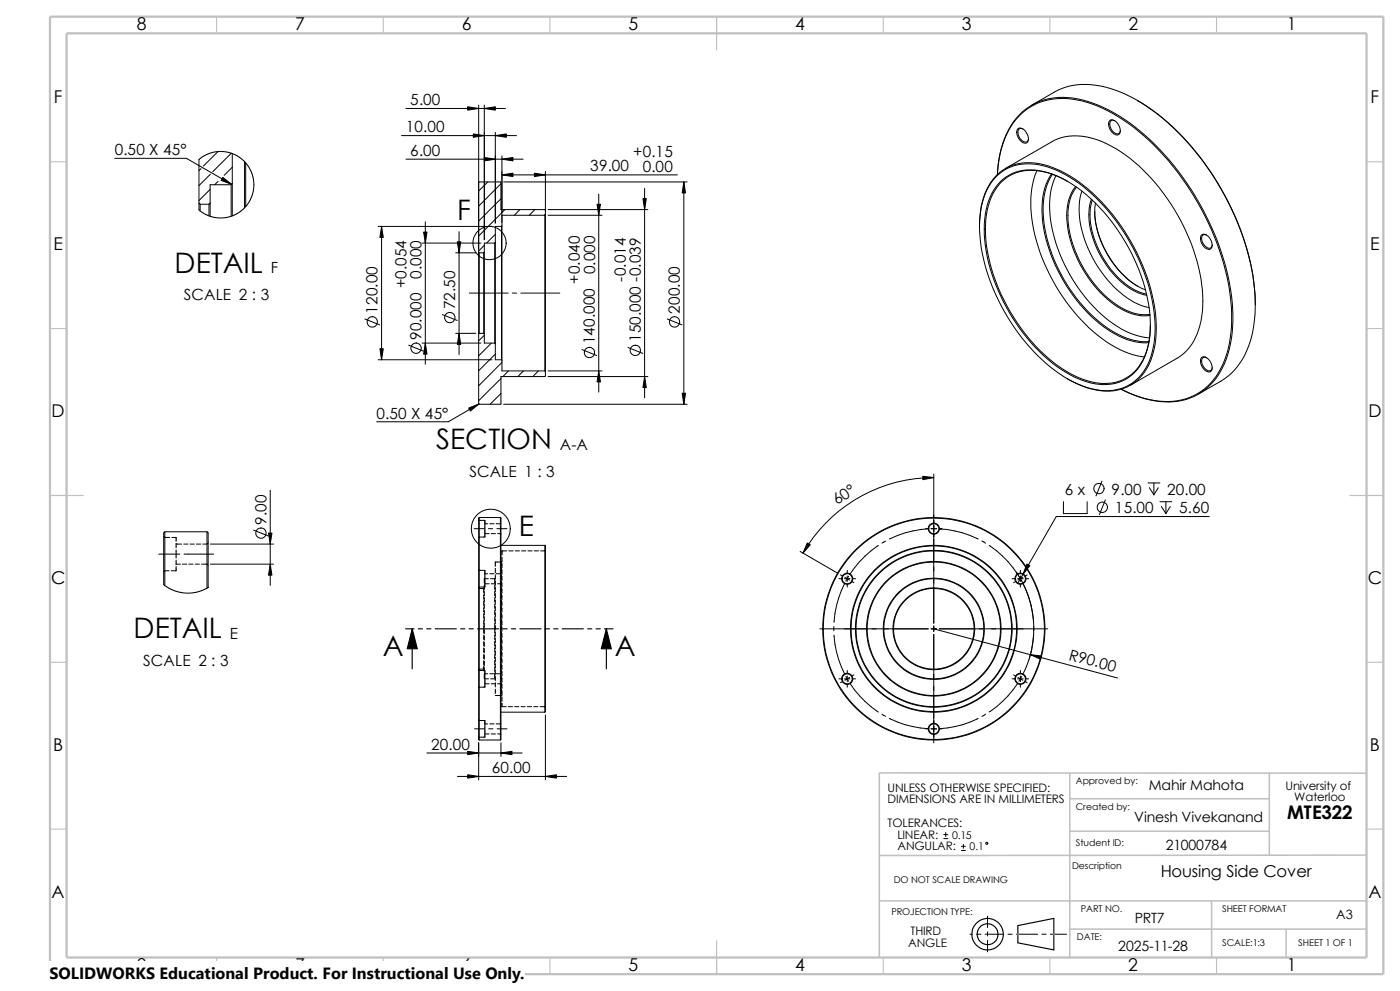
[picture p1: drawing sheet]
<svg xmlns="http://www.w3.org/2000/svg" width="420mm" height="297mm" viewBox="0 0 420 297" stroke-linecap="round" stroke-linejoin="round" font-family="sans-serif">
<g fill="none" stroke="#c0c0c0" stroke-width=".34">
<path d="M65 5v5M115 5v5M165 5v5M215 5v10M265 5v5M315 5v5M365 5v5M15 48.5h5M410 48.5h5M15 98.5h5M410 98.5h5M15 148.5h10"/>
<path d="M405 148.5h10M15 198.5h5M410 198.5h5M15 248.5h5M410 248.5h5M65 287v5M115 287v5M165 287v5M215 282v10M265 287v5M315 287v5M365 287v5"/>
</g>
<path d="M320.9 239.4h59.9M320.9 231.7v55.3M380.8 231.7v24.6M410 231.7l-146.2-.1v55.4M320.9 249.1h59.9M410 256.3l-146.2 .1M263.8 270h146.2M320.9 278.5h89.1M363.5 270v17M385.8 278.5v8.5" fill="none" stroke="#c0c0c0" stroke-width=".47"/>
<path d="M15 5h400v287h-400zM20 10h390v277h-390z" fill="none" stroke="#c0c0c0" stroke-width=".68" stroke-linecap="butt"/>
<g fill="none" stroke="#000" stroke-width=".3">
<path d="M121.8 32.5h29.8M143.6 31.5v44.1M145.3 31.5v40.3M148.6 39.7v27.1M305.3 38.7a1.96 1.96 0 0 1 2.8 1.4 1.74 1.74 0 0 1-.5 2.8 3.3 3.3 0 0 1-2.3-4.2zM306.9 38.7a1.05 1.05 0 0 0-1.3 .1 1.05 1.05 0 0 0-.2 1.2 2.48 2.48 0 0 0 2.7 2.5l.4-.9M309.5 31.5l6.7-3.9a21.3 21.3 0 0 1 18.4-.6 58 58 0 0 1 24.3 18.8 79.2 79.2 0 0 1 17.6 42.8 33.1 33.1 0 0 1-4.5 20.2l-2.6 3-1.9 1.7-8 4.6M332.9 36.2a1.96 1.96 0 0 1 2.8 1.4 1.74 1.74 0 0 1-.6 2.9 3.3 3.3 0 0 1-2.2-4.3zM334.4 36.2a1.05 1.05 0 0 0-1.2 .1 1.05 1.05 0 0 0-.2 1.3 2.48 2.48 0 0 0 2.7 2.4l.4-.9M341.2 30.1a72.8 72.8 0 0 1 27.3 30.5 69 69 0 0 1 8.1 30.8M34.4 47.5h21.5l13.6 7.7M59.7 47.8l1.5-1.1 2-.9 2-.4h2l1.9 .4 1.9 .8 1.6 1.1 1.3 1.3 1 1.5 .8 2 .5 3.4-.3 1.9-.8 2.1-1.1 1.7-1.3 1.3-2.8 1.7-2.9 .7h-2l-1.8-.4-1.7-.7-1.8-1.3z"/>
<path d="M60.3 50.5l-.6 .6M63 56.8l-3.3 3.3M63.1 52.2l-3.4 3.4M65.4 45.4l-4.4 4.4M65.4 54.4l-1 1M69.3 55.4h-6.3v5.5M69.3 55.4v9.4M69.4 45.9l-5.6 5.5M69.7 55v9.7M69.7 50.1l-2.4 2.4M69.7 55l-.4 .4M69.7 46v9"/>
<path d="M73.4 48.4v13.9M73.7 48.8v13.1M120.5 40.6h34.4M121.8 47.7h35.1M143.6 54.7l.2-.2h6.3l.2 .2v8.1h13.1l.2 .2M146.3 54.5l-2.7 2.7M150.3 55.1l-6.7 6.7M150.3 59.6l-6.7 6.7M150.6 46.7v21M150.6 52.4h52.6M151.1 54.5h55M163.6 51.4v12.9"/>
<path d="M179.6 58.2v59.3M193.4 56.5v62.7M205.1 54.5v66.7M298.7 53.1a14.5 14.5 0 0 1 15.5-3.1 43.6 43.6 0 0 1 20.7 16.3 55.9 55.9 0 0 1 11.6 33.5 19 19 0 0 1-6.5 14.8 15.1 15.1 0 0 1-13.8 1.6 44.1 44.1 0 0 1-20.7-16.4 57.2 57.2 0 0 1-11.7-31.9 21.4 21.4 0 0 1 4.9-14.8zM300.2 54.4a13.6 13.6 0 0 1 14.1-2.7 38.8 38.8 0 0 1 18 13.2 54.2 54.2 0 0 1 12.8 32.6 19.8 19.8 0 0 1-4.9 14.3 13.2 13.2 0 0 1-12.8 3 36.9 36.9 0 0 1-18.1-12.1 56.6 56.6 0 0 1-14-32.4 20.8 20.8 0 0 1 4.9-15.9zM301.6 50.5l14-8a16.8 16.8 0 0 1 15.3 .1 49.2 49.2 0 0 1 21.4 20.3 52.2 52.2 0 0 1 8.4 30.4 17.9 17.9 0 0 1-7.4 14l-14.2 8.2M311.1 51.1a30.1 30.1 0 0 0-.6 19.4 56.7 56.7 0 0 0 21.5 32 25.9 25.9 0 0 0 11.3 4.5M315.4 52.1a20.1 20.1 0 0 0-2.7 13.6 48.1 48.1 0 0 0 20.7 33.8 19.2 19.2 0 0 0 11.2 3.2M315.7 52.2a20.6 20.6 0 0 0-2.6 14.2 47.7 47.7 0 0 0 20.1 32.6 18.8 18.8 0 0 0 11.5 3.4M316.8 52.6a26.4 26.4 0 0 0-.4 18.9 47.2 47.2 0 0 0 20 27.1 20.3 20.3 0 0 0 8.4 2.7M320.3 54.4a20.3 20.3 0 0 0-14.1-3 13.1 13.1 0 0 0-9.7 10.3 37 37 0 0 0 1.9 21.8 54.9 54.9 0 0 0 21.3 27.7 19.9 19.9 0 0 0 16 3.1 14.6 14.6 0 0 0 9.1-12.7l.3-4.2M322.7 55.9a15.5 15.5 0 0 0-2.4 12.6 35.8 35.8 0 0 0 16.1 24.1 13.4 13.4 0 0 0 8.6 1.9"/>
<path d="M323 56.1a15.2 15.2 0 0 0-2.3 12.4 35.5 35.5 0 0 0 16.1 24 12.7 12.7 0 0 0 8.2 1.7M324.6 57.3a24.5 24.5 0 0 0 1.9 17.4 33 33 0 0 0 14.7 16.4l3.5 1.1M327.4 59.7a20.6 20.6 0 0 0 2 15.5 26.2 26.2 0 0 0 11.9 12.5l2.7 .8M327.7 60a20 20 0 0 0 2 15.1 23.3 23.3 0 0 0 13.6 12.9l.7 .2M59.7 60.9l.3 .3M60 61.2v2M60 61.2h2.7M62.7 61.2v3.5M63 60.9l-.3 .3M63 60.9v3.9M113.5 67.9h34.1M114.5 67.9v39.9"/>
<path d="M126.6 72.9h17.7M127.6 66.5v42.7M136.7 75.8h6M137.7 69.4v36.9M143.6 75.6l.2 .2M143.6 75.6v24.5M143.8 75.8h1.3M143.8 75.8v24.1M145.1 75.8v24.1M145.3 73.5l-1.7 1.7M145.3 75.6l-.2 .2M145.3 75.6v24.5"/>
<path d="M148.4 72.9h-3.1v2.7M148.4 72.9v29.9M148.6 70.2l-2.6 2.7M148.6 72.7l-.2 .2M148.6 72.7v30.3M150.5 67.9v39.9M150.5 67.9h-1.9v4.8M150.6 64.5h12.8M150.6 67.7l-.1 .2M150.6 67.7v40.3M151.5 62.8l-7.9 7.9M156 62.8l-1.7 1.7"/>
<path d="M160.4 62.8l-1.6 1.7M163.4 64.5v46.7M163.6 64.2l-.3 .3M163.6 64.3l-.2 .2M163.6 64.3v47M164.4 62.8h30M164.4 64.5h16.2M293.8 67.9a21.9 21.9 0 0 1 4.9-15.1 14.5 14.5 0 0 1 15.6-3.1 44.3 44.3 0 0 1 20.9 16.4 57.2 57.2 0 0 1 11.7 32.2 20.9 20.9 0 0 1-5.7 15.7 14.9 14.9 0 0 1-14.8 2.3l-2.6-1-3.6-1.8M328.4 63.5a29 29 0 0 0 12.9 22.3M328.6 60.9a25.5 25.5 0 0 0 6.1 19 20.6 20.6 0 0 0 8.9 7M360.4 70.4a2.3 2.3 0 0 1 3 1.9 1.54 1.54 0 0 1-.7 2.5 3.3 3.3 0 0 1-2.3-4.4zM362 70.5a1.04 1.04 0 0 0-1.3 .1 1.04 1.04 0 0 0-.2 1.2 2.91 2.91 0 0 0 2.5 2.6l.4-.3 .2-.7"/>
<path d="M109.4 95.6l4.5 1.8M132.7 94.3l4.5 1.8M136.7 99.9h6M140.8 87.8h11.6M143.8 99.9l-.2 .2M143.8 99.9h1.3M145.1 99.9l.2 .2M153.7 87.8h1.3M156.3 87.8h11.6M200.2 95.6l4.4 1.8M113.5 107.8h34.1M122.6 103.5l4.4 1.7"/>
<path d="M126.6 102.8h17.7M143.6 100.1v20.9l.2 .2 6.5-.2v-8.1h13.1l.2-1.6M145.3 100.1v2.7h3.1M145.3 100.5l-1.7 1.7M147.4 102.8l-3.8 3.8M148.4 102.8l.2 .2M148.6 103v4.8h1.9M148.6 106.1l-5 5M150.3 113.5l-6.7 6.6M150.3 117.9l-3.3 3.3M150.5 107.8l.1 .2M150.6 108v3.2h12.8"/>
<path d="M150.6 108.6l-7 7M152.5 111.2l-1.6 1.7M157 111.2l-1.6 1.7M161.5 111.2l-1.6 1.7M163.4 111.2l.2 .1M164.4 112.9h30M164.4 111.2h16.2M174.6 104.8l4.4 1.8M188.4 104.1l4.4 1.8M336.3 116.6a26.4 26.4 0 0 0 19.5 2.9 19 19 0 0 0 12.2-13.5 50.5 50.5 0 0 0-1.6-29.2 80.8 80.8 0 0 0-27.8-39.7 34.2 34.2 0 0 0-21.2-7.6 17.8 17.8 0 0 0-16 12.2l-1.4 4.4-.8 6.2a26.2 26.2 0 0 1 7.5-18.8 19.3 19.3 0 0 1 18.1-3.5 51.7 51.7 0 0 1 24.6 16.4 81.4 81.4 0 0 1 20.3 44.2 34.4 34.4 0 0 1-4.4 22 18.1 18.1 0 0 1-18.8 7.5l-4.6-1.1-5.6-2.3M360.4 107.2a2.3 2.3 0 0 1 3 1.9 1.54 1.54 0 0 1-.7 2.4 3.3 3.3 0 0 1-2.3-4.3zM362 107.2a1.04 1.04 0 0 0-1.3 .1 1.04 1.04 0 0 0-.2 1.3 2.91 2.91 0 0 0 2.5 2.5l.4-.3 .2-.7"/>
<path d="M143.7 121.1l-9.2 5.3h-21.5M151.1 121.2h55M49.4 159.4l-.3 .3v15.5l1.4 1 1.9 .9 3.2 .7 3.5-.3 1.8-.6 1.5-.8M49.4 159.4h12.7M49.4 159.4v16.1M62.1 159.4l.3 .3v16.4M62.1 159.4v16.9M76.1 158.9l4.4 1.8M81.1 146.9v28.5M142.2 158.5h3M143.6 155.8l.2 .2h1.7v5h-1.7l-.2 .1M143.8 155.1l-.2 .2v66.3l.2 .2"/>
<path d="M143.8 155.1h6.3M143.8 155.1v66.7M145.5 159.9h1.2M145.5 157h.8M146.5 158.5h1.3M146.9 157h1.3M147.4 159.9h1.2M149.1 158.5h3M149.3 159.9l1 .2M150.1 155.1l.2 .2v66.3l-.2 .2M150.1 155.1v66.7M150.3 156.8l-1.5 .2"/>
<path d="M277.6 158.5h.9M278.5 158.5a30.2 30.2 0 0 0-11.7 3M279.3 158.5h1.7zM280.1 143.1a45.3 45.3 0 0 0-39.2 22.7M280.1 142.1v30.2M282.1 158.5h.3M282.6 158.5h-.8a29.7 29.7 0 0 1 11.7 3M319 150.4v3.5h7.1v-3.5M330.6 144.2l-1.8 4.4M331.6 149.8l-1.8 4.5M344.4 144.7h3.5M344.8 146.2l1.4 2.1"/>
<path d="M346.2 144.7v3.6M347.5 146.2l-1.3 2.1M348 150.4h3.5M348.4 151.8l1.4 2.1M349.8 150.4v3.5M351.1 151.8l-1.3 2.1M362.8 154.8h-45.9l-11.5 20M47.6 166.1h6.3M49.1 160.7l.3 .4h1.5M50.7 171.1h-1.3l-.3 .3M51.6 161.1h1.2v1.2M52.8 162.9v1.3"/>
<path d="M52.8 164.8v2.5M52.8 167.9v1.3M52.8 169.8v1.3h-1.4M52.8 169.1h1.3M52.8 163.1h1.7M54.7 169.1h1.3M55.1 163.1h1.3M55.2 166.1h8.9M56.6 169.1h1.3M57 163.1h1.3M58.5 169.1h1.3M58.9 163.1h1.3"/>
<path d="M60.5 169.1h1.6l.3 .3M62.4 162.7l-.3 .4h-1.3M62.4 176.1h.1M63.1 169.1h18.9M63.1 163.1h18.9M143.6 170.8l.2 .1h1.7v5h-1.7l-.2 .2M143.6 176.2l1.5 .2M145.1 176.4v1.2M145.1 178.3v1.2M145.3 175.3v1.3M145.3 177.2v1.3M145.3 179.2v1.2"/>
<path d="M145.3 176.2l-.2 .2M145.5 175h1.2M145.5 172h.8M146.5 173.4h-1.2v1.3M146.9 172h1.3M147.2 173.4h1.2M147.4 175h1.2M148.4 173.4v1.3M148.4 175.3v1.3M148.4 177.2v1.3M148.4 179.2v1.2M148.6 170.3v1.3"/>
<path d="M148.6 172.3v1.2M148.6 174.2v1.2M148.6 176.1v1.2M148.6 178v1.2M148.6 179.9v1.2M148.6 173.3l-.2 .1M149.3 175l1 .1M150.3 171.8l-1.5 .2M150.3 163.4h13.1M150.5 168.4v1.3M150.5 170.3v1.3M150.5 172.3v1.2"/>
<path d="M150.5 174.2v1.2M150.5 176.1v1.2M150.5 178v1.2M150.5 179.9v1.2M150.5 168.4h-1.9v1.3M150.6 167l-.1 1.4M150.6 168.9v1.3M150.6 170.8v1.3M150.6 172.7v1.3M150.6 174.6v1.3M150.6 176.5v1.3M150.6 178.4v1.3"/>
<path d="M152 165.1h-1.4v1.3M152.7 165.1h1.2M154.6 165.1h1.2M156.5 165.1h1.2M158.4 165.1h1.2M160.3 165.1h1.2M163.4 163.4v50M163.4 163.4l.2 .2v49.7l-.2 .1M163.6 164.9l-1.4 .2M240 165.3l11.3 6.5M251.7 173.4h.8M252.1 172.3l.6 .3"/>
<path d="M253.3 173.4h1.7M253.4 174.9a29.9 29.9 0 0 0-3.2 11.6M253.4 173l1.5 .9M254.2 170.9v.9M254.2 172.6v1.7M254.2 175.1v.8M254.6 172.7l-.9 1.5M255.6 174.3l.6 .3M255.8 173.4h.9M263.5 163.4a31.1 31.1 0 0 0-8.5 8.6M265.7 162.2l-1.1 .6M280.1 172.4v14.4"/>
<path d="M294.6 162.1l1.1 .7M296.8 163.5a30.8 30.8 0 0 1 8.5 8.5l-.4-.5M303.6 173.4h.9M304.7 174.3l-.6 .3M305 171.7h.1M305.1 171.8v.1M305.3 173.4h1.7M305.4 172.3a30.1 30.1 0 0 1 3.4 24.9M305.7 172.7l.8 1.5M306.1 170.9v.9M306.1 172.6v1.7M306.1 175.1v.8"/>
<path d="M306.8 173l-1.4 .9M306.9 174.9a28.8 28.8 0 0 1 3.1 11.6M307.8 173.4h.8M308.1 172.3l-.5 .3M145.1 180.2v1.2M145.1 182.1v1.2M145.1 184v1.3M145.1 185.9v1.3M145.1 187.6v2.1M145.1 190.4v1.2M145.1 192.3v1.2M145.1 194.2v1.3"/>
<path d="M145.1 196.1v1.3M145.1 198v1.3M145.1 199.6v.9M145.3 181.1v1.2M145.3 183v1.2M145.3 184.9v1.2M145.3 186.8v1.2M145.3 188.7v1.2M145.3 190.6v1.3M145.3 192.5v1.3M145.3 194.4v1.3M145.3 196.3v1.3"/>
<path d="M145.3 198.2v1.3M148.4 181.1v1.2M148.4 183v1.2M148.4 184.9v1.2M148.4 186.8v2.9M148.4 190.4v1.2M148.4 192.3v1.2M148.4 194.2v1.3M148.4 196.1v1.3M148.4 198v1.3M148.4 199.9v1.3M148.6 181.8v1.2"/>
<path d="M148.6 183.7v1.3M148.6 185.6v1.3M148.6 187.5v1.3M148.6 189.4v1.3M148.6 191.3v1.3M148.6 193.2v1.3M148.6 195.1v1.3M148.6 197v1.3M148.6 198.9v1.3M150.5 181.8v1.2M150.5 183.7v1.3M150.5 185.6v1.3"/>
<path d="M150.5 187.5v1.3M150.5 189.4v1.3M150.5 191.3v1.3M150.5 193.2v1.3M150.5 195.1v1.3M150.5 197v1.3M150.5 198.9v1.3M150.6 180.3v1.3M150.6 182.2v1.3M150.6 184.1v1.3M150.6 186.1v1.2M150.6 188v1.2"/>
<path d="M150.6 189.9v1.2M150.6 191.8v1.2M150.6 193.7v1.2M150.6 195.6v1.2M150.6 197.5v1.3M150.6 199.4v1.3M246 188.5h18M250.1 187.8v1.3M250.2 190.3a29.9 29.9 0 0 0 3.2 11.7M264.1 188.5h14.4M279.3 188.5h1.7M280.1 187.6v1.7"/>
<path d="M280.1 190.1v14.4M280.1 188.5l55.1 14.7M281.8 188.5h14.4M296.3 188.5h18M310 190.3a28.7 28.7 0 0 1-3.1 11.7M310.1 187.8v1.3M142.4 218.4h2.9M143.6 201h1.9v5h-1.9M143.6 215.8l.2 .1h1.7v5h-1.7l-.2 .2M143.6 200.8l.2 .2M143.8 206l-.2 .1M145.1 200.5l-1.5 .2"/>
<path d="M145.1 200.5l.2 .2M145.3 200.1v1.3M145.3 202v1.3M145.3 203.5h1.3M145.5 204.9h1.2M145.5 201.9h.8M145.5 220h1.2M145.5 217h.8M146.6 218.4h1.3M146.9 201.9h1.3M146.9 217h1.3M147.2 203.5l1.4 .1"/>
<path d="M147.4 204.9h1.2M147.4 220h1.2M148.4 201.8v1.3M148.6 200.8v1.3M148.6 202.7v1.3M148.6 204.6v1.3M148.6 206.5v1.3M148.6 208.4h1.9l.1 .2M149.1 218.4h3M149.3 204.9l1 .2M149.3 220l1 .1M150.3 201.8l-1.5 .1"/>
<path d="M150.3 216.8l-1.5 .2M150.3 213.4h13.1M150.5 200.8v1.3M150.5 202.7v1.3M150.5 204.6v1.3M150.5 206.5v1.3M150.6 201.3v1.3M150.6 203.2v1.3M150.6 205.1v1.3M150.6 207v1.3M150.6 208.9v1.3M150.6 210.8v1h1.2"/>
<path d="M152.5 211.8h1.3M154.4 211.8h1.3M156.3 211.8h1.3M158.2 211.8h1.3M160.1 211.8h1.3M162 211.8h1.4l.2 .2M163.6 214.3v19.4M251.7 203.5h.8M252.7 204.3l-.6 .3M253.3 203.5h1.7M253.7 202.7l.9 1.5M254.2 201v.8"/>
<path d="M254.2 202.6v1.7M254.2 205.1v.9M254.9 203l-1.5 .9M255 204.9a30 30 0 0 0 8.5 8.5M255.8 203.5h.9M256.2 202.3l-.6 .3M264.6 214.1l1.1 .6M266.8 215.3a29.1 29.1 0 0 0 11.7 3.1M277.6 218.4h.9M279.3 218.4h1.7zM280.1 204.6v18M281.8 218.4h.8"/>
<path d="M293.5 215.3a28.6 28.6 0 0 1-11.7 3.1M295.7 214l-1.1 .7M303.6 203.5h.9M304.1 202.3l.6 .3M305.3 203.5h1.7M305.3 204.9a29.7 29.7 0 0 1-8.5 8.5M305.4 203l1.4 .9M306.1 201v.8M306.1 202.6v1.7M306.1 205.1v.9M306.5 202.7l-.8 1.5M307.6 204.3l.5 .3"/>
<path d="M307.8 203.5h.8M128.1 225.7h28.5M137.2 232.7h32.8M143.6 222.6v11.1M143.8 221.8h6.3M150.3 222.6v4.1M283.1 251.3h1.3M283.1 250.1h1.3M283.7 249.5v1.2M288.4 254.9h1.2M288.4 253.7h1.2M289 253.1v1.2"/>
<path d="M291 280h.7M293 280h1.3M295.5 280h5.6M296.2 274.6v3.4M296.2 279.3v1.2M302.4 280h1.3M304.9 280h6.4M312.5 280h1.3M315.1 280h4.9M296.2 281.8v3.5"/>
<circle cx="146.9" cy="72.8" r="5"/>
<circle cx="111.7" cy="96.5" r="1.56"/>
<circle cx="134.9" cy="95.2" r="1.55"/>
<circle cx="202.4" cy="96.5" r="1.56"/>
<circle cx="124.8" cy="104.3" r="1.56"/>
<circle cx="176.8" cy="105.7" r="1.56"/>
<circle cx="190.6" cy="105" r="1.56"/>
<circle cx="78.3" cy="159.8" r="1.56"/>
<circle cx="147.2" cy="158.5" r="5.9"/>
<circle cx="280.1" cy="158.5" r="1.5"/>
<circle cx="280.1" cy="158.5" r="1.67"/>
<circle cx="329.7" cy="146.4" r="1.56"/>
<circle cx="330.7" cy="152" r="1.55"/>
<circle cx="254.1" cy="173.4" r="1.67"/>
<circle cx="254.2" cy="173.4" r="1.51"/>
<circle cx="306.1" cy="173.4" r="1.65"/>
<circle cx="306.1" cy="173.4" r="1.49"/>
<circle cx="280.1" cy="188.5" r="23.5"/>
<circle cx="280.1" cy="188.5" r="24.8"/>
<circle cx="280.1" cy="188.5" r="12.1"/>
<circle cx="280.1" cy="188.5" r="15.2"/>
<circle cx="280.1" cy="188.5" r="12.2"/>
<circle cx="280.1" cy="188.4" r="15"/>
<circle cx="280.1" cy="188.4" r="23.3"/>
<circle cx="280.1" cy="188.4" r="33.2"/>
<circle cx="280.1" cy="188.5" r="33.3"/>
<circle cx="280.1" cy="188.5" r="20.2"/>
<circle cx="280.1" cy="188.4" r="25"/>
<circle cx="280.1" cy="188.4" r="20"/>
<circle cx="254.1" cy="203.5" r="1.67"/>
<circle cx="254.2" cy="203.5" r="1.51"/>
<circle cx="280.1" cy="218.5" r="1.5"/>
<circle cx="280.1" cy="218.5" r="1.67"/>
<circle cx="306.1" cy="203.5" r="1.65"/>
<circle cx="306.1" cy="203.5" r="1.49"/>
<circle cx="296" cy="252.8" r=".3"/>
</g>
<g fill="none" stroke="#000" stroke-width=".34">
<path d="M121.7 188.5h2.5M123.7 188.5v11.9M125.5 188.5h1.2M128 188.5h1.3M130.6 188.5h6.3M138.2 188.5h1.2M140.7 188.5h1.3M143.3 188.5h6.3M150.9 188.5h1.2M153.4 188.5h1.3M156 188.5h6.3M163.6 188.5h1.2"/>
<path d="M166.1 188.5h1.3M168.7 188.5h6.3M176.3 188.5h1.2M178.8 188.5h1.3M181.4 188.5h2.5M181.9 188.5v11.9M305.4 277.4l10.7-2.1v9.4l-10.7-2.1z"/>
<circle cx="296.3" cy="280" r="3.1"/>
<circle cx="296.3" cy="280" r="4.7"/>
</g>
<path d="M305.2 280h.3M305.2 279.9l.3 .3M305.4 279.9v.3M305.5 279.9l-.3 .3M316 280h.3M316 279.9l.3 .3M316.1 279.9v.3M316.3 279.9l-.3 .3" fill="none" stroke="#808080" stroke-width=".3"/>
<g fill="#000" stroke="#000" stroke-width=".3">
<path d="M140.3 32l3.3 .5-3.3 .5zM145.3 32.5l3.3-.5v1zM66.8 53.2l2.7 2-3.2-1.1zM142 40.1l3.3 .5-3.3 .5zM145.3 47.2l3.3 .5-3.3 .5zM148.6 40.6l3.3-.5v1zM150.6 47.7l3.3-.5v1zM150.6 52.4l3.3-.5v1zM160.3 51.9l3.3 .5-3.3 .5zM205.1 54.5l.6 3.3h-1.1zM114.5 67.9l.5 3.3h-1zM127.1 69.6h1l-.5 3.3z"/>
<path d="M137.2 72.5h1l-.5 3.3zM179.1 61.2h1l-.5 3.3zM192.9 59.5h1l-.5 3.3zM137.7 99.9l.5 3.3h-1zM114 104.5h1l-.5 3.3zM127.6 102.8l.5 3.3h-1zM179.6 111.2l.5 3.3h-1zM193.4 112.9l.5 3.3h-1zM140.6 122.3l3.1-1.2-2.6 2.1zM204.6 117.9h1.1l-.6 3.3zM276.8 142.7l3.3 .4-3.2 .7zM80.6 159.8h1l-.5 3.3z"/>
<path d="M81.1 169.1l.5 3.3h-1zM242.2 162.7l.9 .6-2.2 2.5zM308.1 169l.8 .5-2 2.7zM309.1 196.2l3.3 .4-.2 1zM140.3 225.2l3.3 .5-3.3 .5zM140.3 232.2l3.3 .5-3.3 .5zM150.3 225.7l3.3-.5v1zM163.6 232.7l3.3-.5v1z"/>
</g>
<path d="M123.7 188.5l1.5 5.9h-3zM181.9 188.5l1.5 5.9h-3z" fill="#000" stroke="#000" stroke-width=".34"/>
<path d="M14.9 288.1h142.6v8.9h-142.6z" fill="#fff"/>
<g font-size="8.5">
<text x="137.1" y="65.9">F</text>
<text x="52.4" y="81.7">DETAIL</text>
<text x="130.8" y="134.7">SECTION</text>
<text x="155.7" y="160.7">E</text>
<text x="40.1" y="191.3">DETAIL</text>
<text x="114.9" y="196.6">A</text>
<text x="184.4" y="196.6">A</text>
</g>
<text font-size="5.6" x="386.2" y="245.4">MTE322</text>
<g font-size="5.3">
<text x="41" y="9">8</text>
<text x="88.5" y="9">7</text>
<text x="138.5" y="9">6</text>
<text x="188.5" y="9">5</text>
<text x="238.5" y="9">4</text>
<text x="288.5" y="9">3</text>
<text x="338.5" y="9">2</text>
<text x="386" y="9">1</text>
<text x="16.2" y="30.7">F</text>
<text x="411.2" y="30.7">F</text>
<text x="16" y="75">E</text>
<text x="411" y="75">E</text>
<text x="15.5" y="125">D</text>
<text x="410.5" y="125">D</text>
<text x="15.3" y="175">C</text>
<text x="410.3" y="175">C</text>
<text x="16" y="225">B</text>
<text x="411" y="225">B</text>
<text x="15.5" y="269.2">A</text>
<text x="410.5" y="269.2">A</text>
<text x="41" y="291">8</text>
<text x="88.5" y="291">7</text>
<text x="138.5" y="291">6</text>
<text x="188.5" y="291">5</text>
<text x="238.5" y="291">4</text>
<text x="288.5" y="291">3</text>
<text x="338.5" y="291">2</text>
<text x="386" y="291">1</text>
</g>
<g font-size="4.9">
<text x="348.2" y="262.7">Housing Side Cover</text>
<text x="14.9" y="293.3">SOLIDWORKS Educational Product. For Instructional Use Only.</text>
</g>
<g font-size="4.6">
<text x="123.1" y="31.6">5.00</text>
<text x="121.8" y="39.7">10.00</text>
<text x="34.4" y="46.5">0.50 X 45°</text>
<text x="123.1" y="46.8">6.00</text>
<text x="190" y="46.9">+0.15</text>
<text x="177.1" y="51.4">39.00</text>
<text x="192.8" y="51.5">0.00</text>
<text x="81.2" y="81.9">F</text>
<text x="126.5" y="83.5" transform="rotate(-90 126.5 83.5)">0.000</text>
<text x="178.5" y="82.2" transform="rotate(-90 178.5 82.2)">0.000</text>
<text x="122" y="86.4" transform="rotate(-90 122 86.4)">+0.054</text>
<text x="174" y="85" transform="rotate(-90 174 85)">+0.040</text>
<text x="187.7" y="84.4" transform="rotate(-90 187.7 84.4)">-0.014</text>
<text x="55.1" y="90">SCALE 2 : 3</text>
<text x="113.3" y="94" transform="rotate(-90 113.3 94)">120.00</text>
<text x="136.6" y="92.7" transform="rotate(-90 136.6 92.7)">72.50</text>
<text x="204" y="94" transform="rotate(-90 204 94)">200.00</text>
<text x="126.5" y="101.9" transform="rotate(-90 126.5 101.9)">90.000</text>
<text x="178.4" y="103.2" transform="rotate(-90 178.4 103.2)">140.000</text>
<text x="192.2" y="102.5" transform="rotate(-90 192.2 102.5)">150.000 -0.039</text>
<text x="113" y="125.5">0.50 X 45°</text>
<text x="167.9" y="134.8">A-A</text>
<text x="140.8" y="143">SCALE 1 : 3</text>
<text x="319.5" y="148.2">6 x</text>
<text x="333.5" y="148.2">9.00</text>
<text x="350.1" y="148.2">20.00</text>
<text x="251.2" y="151.4" transform="rotate(-34 251.2 151.4)">60°</text>
<text x="334.5" y="153.8">15.00</text>
<text x="353.7" y="153.8">5.60</text>
<text x="79.9" y="157.3" transform="rotate(-90 79.9 157.3)">9.00</text>
<text x="69" y="191.4">E</text>
<text x="320.4" y="197.7" transform="rotate(15 320.4 197.7)">R90.00</text>
<text x="43" y="199.6">SCALE 2 : 3</text>
<text x="129.3" y="224.7">20.00</text>
<text x="147.5" y="231.8">60.00</text>
</g>
<g font-size="4.2">
<text x="344.6" y="236.7">Mahir Mahota</text>
<text x="340.3" y="246.4">Vinesh Vivekanand</text>
<text x="349.7" y="254.7">21000784</text>
<text x="340.4" y="276.5">PRT7</text>
<text x="335.4" y="285.1">2025-11-28</text>
</g>
<text font-size="3.9" x="400.9" y="275.5">A3</text>
<g font-size="3.5">
<text x="266.3" y="237.3">UNLESS OTHERWISE SPECIFIED:</text>
<text x="385.7" y="236.6">University of</text>
<text x="266.3" y="240.8">DIMENSIONS ARE IN MILLIMETERS</text>
<text x="388.3" y="240.2">Waterloo</text>
<text x="266.3" y="247.9">TOLERANCES:</text>
<text x="269.2" y="251.4">LINEAR:</text>
<text x="269.2" y="254.9">ANGULAR:</text>
<text x="273.1" y="280.2">THIRD</text>
<text x="272.5" y="283.7">ANGLE</text>
</g>
<g font-size="3.2">
<text x="285.6" y="251.3">0.15</text>
<text x="290.9" y="254.9">0.1</text>
</g>
<g font-size="2.8">
<text x="322.7" y="235.1">Approved by:</text>
<text x="322.7" y="242.8">Created by:</text>
<text x="322.7" y="253.7">Student ID:</text>
<text x="321.6" y="260.4">Description</text>
<text x="268.1" y="264.6">DO NOT SCALE DRAWING</text>
<text x="267.4" y="274.3">PROJECTION TYPE:</text>
<text x="324.2" y="273.3">PART NO.</text>
<text x="366.6" y="273.3">SHEET FORMAT</text>
<text x="323.1" y="281.9">DATE:</text>
<text x="366.6" y="283.4">SCALE:1:3</text>
<text x="389.5" y="283.4">SHEET 1 OF 1</text>
</g>
</svg>
